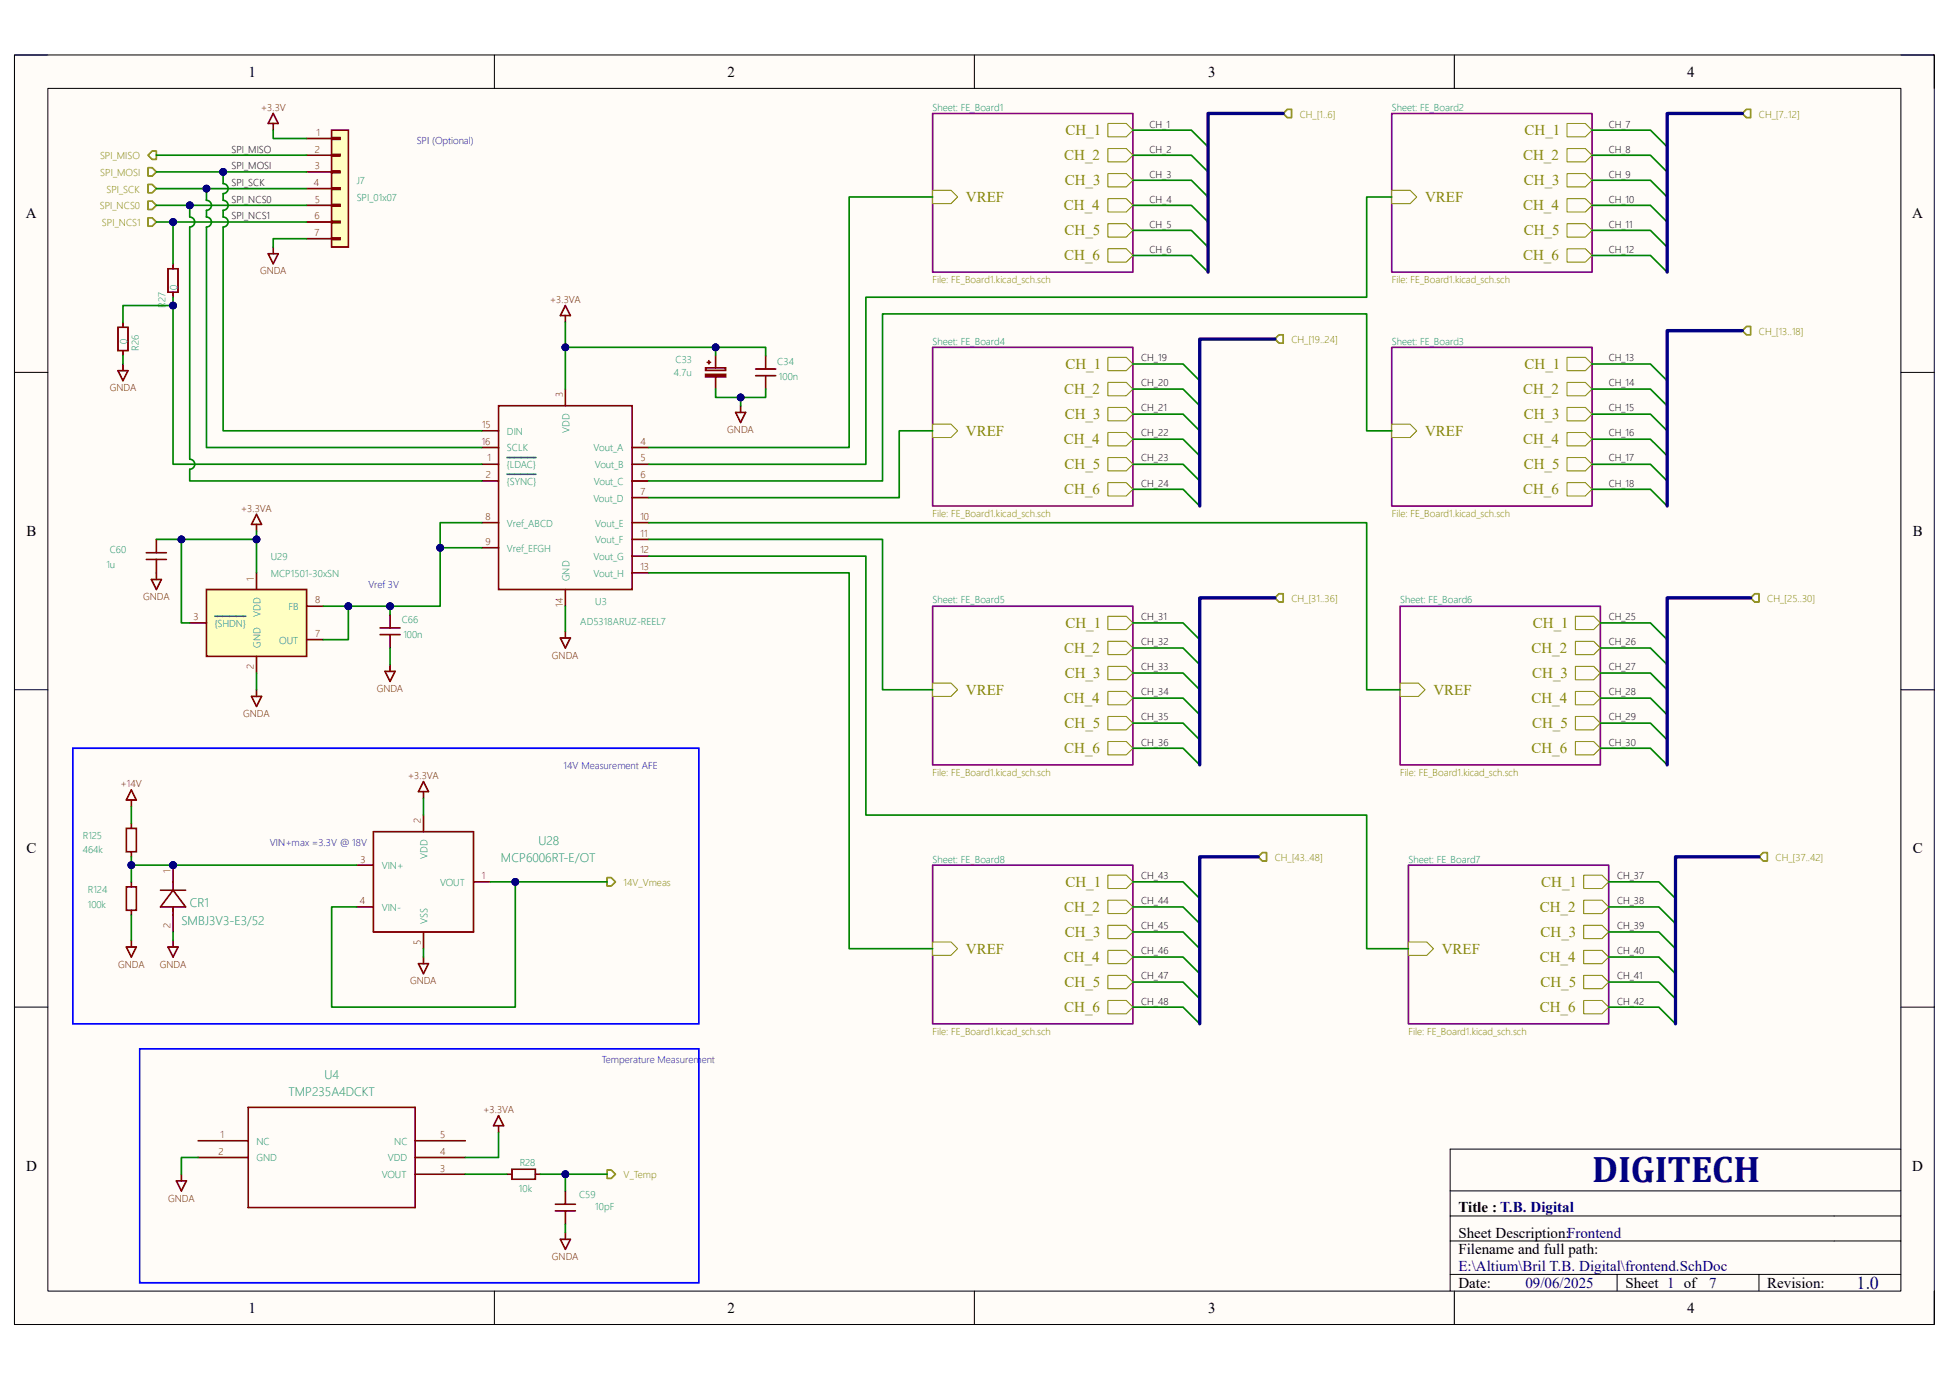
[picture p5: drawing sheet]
<svg xmlns="http://www.w3.org/2000/svg" width="297mm" height="210mm" viewBox="0 0 297 210" stroke-linecap="round" stroke-linejoin="round" font-family="sans-serif">
<path d="M2.2 8.4h292.6v193.3h-292.6z" fill-rule="evenodd" fill="#fffcf8"/>
<path d="M2.2 8.4h292.6v193.3h-292.6z" fill="none" stroke="#000" stroke-width=".15"/>
<path d="M7.3 13.5h282.4v183.1h-282.4z" fill-rule="evenodd" fill="#fffcf8"/>
<g fill="none" stroke="#000" stroke-width=".15">
<path d="M2.2 8.4h5.1M7.3 13.5h282.4v183.1h-282.4zM75.3 8.4v5.1M148.5 8.4v5.1M221.6 8.4v5.1M289.7 8.4h5.1v5.1M2.2 56.7h5.1M289.7 56.7h5.1M2.2 105h5.1M289.7 105.1h5.1M2.2 153.4h5.1M289.7 153.4h5.1"/>
<path d="M289.7 175h-68.7v21.6M75.3 196.6v5.1M148.5 196.6v5.1M221 185.2h68.7M221 189h68.7M221 194.1h68.7M221 181.4h68.7M221.6 196.6v5.1M246.4 194.1v2.5M268.1 194.1v2.5M294.8 196.6v5.1"/>
</g>
<path d="M11.1 114h95.4v41.9h-95.4zM21.3 159.7h85.2v35.7h-85.2z" fill="none" stroke="#00f" stroke-width=".25"/>
<path d="M64.5 119l.8 1.6h-1.5zM64.5 120.6v1" fill="none" stroke="#800000" stroke-width=".25"/>
<g fill="none" stroke="#840000" stroke-width=".25">
<path d="M86.2 59.3v2.5M73.4 73.2h2.6M73.4 70.7h2.6M73.4 68.2h2.6M73.4 79.6h2.6M73.4 65.6h2.6M76 61.8h20.3v28h-20.3zM96.3 75.8h2.6M96.3 73.2h2.6M96.3 70.7h2.6M96.3 68.2h2.6M96.3 79.6h2.6"/>
<path d="M73.4 83.4h2.6M86.2 89.8v2.5M96.3 87.2h2.6M96.3 84.7h2.6M96.3 82.1h2.6"/>
</g>
<path d="M77.3 72.2h4.4M77.3 69.7h4.4" fill="none" stroke="#008484" stroke-width=".25"/>
<path d="M50.5 19.8h2.6v17.8h-2.6z" fill-rule="evenodd" fill="#ffffc2"/>
<g fill="none" stroke="#840000" stroke-width=".25">
<path d="M50.5 19.8h2.6v17.8h-2.6zM46.7 21.1h3.8M46.7 23.6h3.8M46.7 26.2h3.8M46.7 28.7h3.8M46.7 31.3h3.8M46.7 33.8h3.8M46.7 36.4h3.8M50.5 36.2h1.3v.3h-1.3zM50.5 33.7h1.3v.2h-1.3zM50.5 31.1h1.3v.3h-1.3zM50.5 28.6h1.3v.3h-1.3z"/>
<path d="M50.5 26.1h1.3v.2h-1.3zM50.5 23.5h1.3v.3h-1.3zM50.5 21h1.3v.2h-1.3zM18 49.8h1.5v3.6h-1.5zM18.7 49.1v.7M18.7 53.4v.8M22.3 84.2h3.1M22.3 85.2h3.1M23.8 82.1v2.1M23.8 85.2v2M57.9 95.6h3.1M57.9 96.7h3.1"/>
<path d="M59.4 93.6v2M59.4 96.7v2M19.3 135.1h1.5v3.5h-1.5zM20 134.3v.8M20 138.6v.8M54.4 131.8h2.5M54.4 138.1h2.5M56.9 126.7h15.3v15.2h-15.3zM64.5 124.1v2.6M72.2 134.3h2.5M64.5 141.9v2.6M84.6 184.4h3.1"/>
<path d="M84.6 183.4h3.1M86.2 181.4v2M86.2 184.4v2.1"/>
</g>
<g fill="none" stroke="#800000" stroke-width=".25">
<path d="M41.6 17.3l.8 1.5h-1.5zM41.6 18.8v1M86.2 46.5l.7 1.6h-1.5zM86.2 48.1v1M112.1 62.8h1.5l-.7 1.5zM112.9 61.8v1M38.3 106.1h1.6l-.8 1.5zM39.1 105v1.1M58.7 102.2h1.5l-.8 1.6zM59.4 101.2v1M19.3 144.2h1.5l-.8 1.5zM20 143.2v1"/>
<path d="M63.8 146.8h1.5l-.8 1.5zM64.5 145.7v1.1M26.9 179.8h1.5l-.8 1.6zM27.6 178.8v1"/>
</g>
<circle cx="26.4" cy="131.8" r=".51" fill="#000080"/>
<circle cx="26.4" cy="131.8" r=".51" fill="none" stroke="#000080" stroke-width=".15"/>
<path d="M26.4 131.8v2.5M26.4 139.4v2.5" fill="none" stroke="#840000" stroke-width=".25"/>
<circle cx="26.4" cy="131.8" r=".51" fill="#000080"/>
<circle cx="26.4" cy="131.8" r=".51" fill="none" stroke="#000080" stroke-width=".15"/>
<g fill="none" stroke="#840000" stroke-width=".25">
<path d="M107.5 57h3.1v.4h-3.1zM107.5 56h3.1v.4h-3.1zM107.8 55.2h.5M108 54.9v.5M109.1 54.2v1.8M109.1 57.4v1.9M115.2 56.2h3M115.2 57.2h3M116.7 54.2v2M116.7 57.2v2.1M24.5 135.6h3.8M26.4 135.6l1.9 2.5h-3.8z"/>
<path d="M26.4 134.3v1.3M26.4 138.1v1.3"/>
</g>
<path d="M23.1 88.3h1.5l-.8 1.5zM23.8 87.2v1.1M85.4 97.2h1.5l-.7 1.5zM86.2 96.1v1.1M20 120.3l.8 1.5h-1.5zM20 121.8v1.1M76 169.9l.7 1.5h-1.5zM76 171.4v1.1" fill="none" stroke="#800000" stroke-width=".25"/>
<path d="M107.5 57.2h3.1" fill="none" stroke="#840000" stroke-width=".38"/>
<path d="M31.5 89.8h15.2v10.2h-15.2z" fill-rule="evenodd" fill="#ffffc2"/>
<g fill="none" stroke="#840000" stroke-width=".25">
<path d="M25.6 40.9h1.5v3.6h-1.5zM26.4 40.2v.7M26.4 44.5v.8M28.9 94.9h2.6M31.5 89.8h15.2v10.2h-15.2zM39.1 87.2v2.6M39.1 100v2.5M46.7 97.4h2.6M46.7 92.3h2.6M19.3 126.2h1.5v3.5h-1.5zM20 125.4v.8M20 129.7v.8"/>
<path d="M30.2 173.7h7.6M30.2 176.3h7.6M37.8 168.6h25.5v15.3h-25.5zM63.3 173.7h7.6M63.3 176.3h7.6M63.3 178.8h7.6M77.3 178.8h.7M78 178.1h3.6v1.5h-3.6zM81.6 178.8h.7"/>
</g>
<path d="M32.7 93.9h4.7" fill="none" stroke="#008484" stroke-width=".25"/>
<path d="M40.9 38.6h1.5l-.8 1.6zM41.6 37.6v1M18 56.5h1.5l-.8 1.5zM18.7 55.4v1.1M39.1 78.3l.8 1.6h-1.6zM39.1 79.9v1M25.6 144.2h1.5l-.7 1.5zM26.4 143.2v1M85.4 188.7h1.5l-.7 1.6zM86.2 187.7v1" fill="none" stroke="#800000" stroke-width=".25"/>
<path d="M142.1 52.9h30.6v24.2h-30.6z" fill="none" stroke="#840084" stroke-width=".25"/>
<path d="M168.8 69.7h2.8l1.1 1-1.1 1h-2.8z" fill-rule="evenodd" fill="#fffcf8"/>
<path d="M168.8 69.7h2.8l1.1 1-1.1 1h-2.8z" fill="none" stroke="#848400" stroke-width=".15"/>
<path d="M168.8 58.2h2.8l1.1 1.1-1.1 1h-2.8z" fill-rule="evenodd" fill="#fffcf8"/>
<path d="M168.8 58.2h2.8l1.1 1.1-1.1 1h-2.8z" fill="none" stroke="#848400" stroke-width=".15"/>
<path d="M142.1 64.6h2.8l1 1-1 1h-2.8z" fill-rule="evenodd" fill="#fffcf8"/>
<path d="M142.1 64.6h2.8l1 1-1 1h-2.8z" fill="none" stroke="#848400" stroke-width=".15"/>
<path d="M168.8 54.4h2.8l1.1 1-1.1 1.1h-2.8z" fill-rule="evenodd" fill="#fffcf8"/>
<path d="M168.8 54.4h2.8l1.1 1-1.1 1.1h-2.8z" fill="none" stroke="#848400" stroke-width=".15"/>
<path d="M168.8 62.1h2.8l1.1 1-1.1 1h-2.8z" fill-rule="evenodd" fill="#fffcf8"/>
<path d="M168.8 62.1h2.8l1.1 1-1.1 1h-2.8z" fill="none" stroke="#848400" stroke-width=".15"/>
<path d="M168.8 73.5h2.8l1.1 1-1.1 1h-2.8z" fill-rule="evenodd" fill="#fffcf8"/>
<path d="M168.8 73.5h2.8l1.1 1-1.1 1h-2.8z" fill="none" stroke="#848400" stroke-width=".15"/>
<path d="M168.8 65.9h2.8l1.1 1-1.1 1h-2.8z" fill-rule="evenodd" fill="#fffcf8"/>
<path d="M168.8 65.9h2.8l1.1 1-1.1 1h-2.8z" fill="none" stroke="#848400" stroke-width=".15"/>
<path d="M214.6 131.8h30.6v24.1h-30.6z" fill="none" stroke="#840084" stroke-width=".25"/>
<path d="M241.3 148.5h2.8l1.1 1.1-1.1 1h-2.8z" fill-rule="evenodd" fill="#fffcf8"/>
<path d="M241.3 148.5h2.8l1.1 1.1-1.1 1h-2.8z" fill="none" stroke="#848400" stroke-width=".15"/>
<path d="M241.3 137.1h2.8l1.1 1-1.1 1h-2.8z" fill-rule="evenodd" fill="#fffcf8"/>
<path d="M241.3 137.1h2.8l1.1 1-1.1 1h-2.8z" fill="none" stroke="#848400" stroke-width=".15"/>
<path d="M214.6 143.5h2.8l1.1 1-1.1 1h-2.8z" fill-rule="evenodd" fill="#fffcf8"/>
<path d="M214.6 143.5h2.8l1.1 1-1.1 1h-2.8z" fill="none" stroke="#848400" stroke-width=".15"/>
<path d="M241.3 133.3h2.8l1.1 1-1.1 1h-2.8z" fill-rule="evenodd" fill="#fffcf8"/>
<path d="M241.3 133.3h2.8l1.1 1-1.1 1h-2.8z" fill="none" stroke="#848400" stroke-width=".15"/>
<path d="M241.3 140.9h2.8l1.1 1-1.1 1h-2.8z" fill-rule="evenodd" fill="#fffcf8"/>
<path d="M241.3 140.9h2.8l1.1 1-1.1 1h-2.8z" fill="none" stroke="#848400" stroke-width=".15"/>
<path d="M241.3 152.4h2.8l1.1 1-1.1 1h-2.8z" fill-rule="evenodd" fill="#fffcf8"/>
<path d="M241.3 152.4h2.8l1.1 1-1.1 1h-2.8z" fill="none" stroke="#848400" stroke-width=".15"/>
<path d="M241.3 144.7h2.8l1.1 1.1-1.1 1h-2.8z" fill-rule="evenodd" fill="#fffcf8"/>
<path d="M241.3 144.7h2.8l1.1 1.1-1.1 1h-2.8z" fill="none" stroke="#848400" stroke-width=".15"/>
<path d="M142.1 17.3h30.6v24.1h-30.6z" fill="none" stroke="#840084" stroke-width=".25"/>
<path d="M168.8 34.1h2.8l1.1 1-1.1 1h-2.8z" fill-rule="evenodd" fill="#fffcf8"/>
<path d="M168.8 34.1h2.8l1.1 1-1.1 1h-2.8z" fill="none" stroke="#848400" stroke-width=".15"/>
<path d="M168.8 22.6h2.8l1.1 1-1.1 1.1h-2.8z" fill-rule="evenodd" fill="#fffcf8"/>
<path d="M168.8 22.6h2.8l1.1 1-1.1 1.1h-2.8z" fill="none" stroke="#848400" stroke-width=".15"/>
<path d="M142.1 29h2.8l1 1-1 1h-2.8z" fill-rule="evenodd" fill="#fffcf8"/>
<path d="M142.1 29h2.8l1 1-1 1h-2.8z" fill="none" stroke="#848400" stroke-width=".15"/>
<path d="M168.8 18.8h2.8l1.1 1-1.1 1h-2.8z" fill-rule="evenodd" fill="#fffcf8"/>
<path d="M168.8 18.8h2.8l1.1 1-1.1 1h-2.8z" fill="none" stroke="#848400" stroke-width=".15"/>
<path d="M168.8 26.4h2.8l1.1 1.1-1.1 1h-2.8z" fill-rule="evenodd" fill="#fffcf8"/>
<path d="M168.8 26.4h2.8l1.1 1.1-1.1 1h-2.8z" fill="none" stroke="#848400" stroke-width=".15"/>
<path d="M168.8 37.9h2.8l1.1 1-1.1 1h-2.8z" fill-rule="evenodd" fill="#fffcf8"/>
<path d="M168.8 37.9h2.8l1.1 1-1.1 1h-2.8z" fill="none" stroke="#848400" stroke-width=".15"/>
<path d="M168.8 30.3h2.8l1.1 1-1.1 1h-2.8z" fill-rule="evenodd" fill="#fffcf8"/>
<path d="M168.8 30.3h2.8l1.1 1-1.1 1h-2.8z" fill="none" stroke="#848400" stroke-width=".15"/>
<path d="M142.1 131.8h30.6v24.1h-30.6z" fill="none" stroke="#840084" stroke-width=".25"/>
<path d="M168.8 148.5h2.8l1.1 1.1-1.1 1h-2.8z" fill-rule="evenodd" fill="#fffcf8"/>
<path d="M168.8 148.5h2.8l1.1 1.1-1.1 1h-2.8z" fill="none" stroke="#848400" stroke-width=".15"/>
<path d="M168.8 137.1h2.8l1.1 1-1.1 1h-2.8z" fill-rule="evenodd" fill="#fffcf8"/>
<path d="M168.8 137.1h2.8l1.1 1-1.1 1h-2.8z" fill="none" stroke="#848400" stroke-width=".15"/>
<path d="M142.1 143.5h2.8l1 1-1 1h-2.8z" fill-rule="evenodd" fill="#fffcf8"/>
<path d="M142.1 143.5h2.8l1 1-1 1h-2.8z" fill="none" stroke="#848400" stroke-width=".15"/>
<path d="M168.8 133.3h2.8l1.1 1-1.1 1h-2.8z" fill-rule="evenodd" fill="#fffcf8"/>
<path d="M168.8 133.3h2.8l1.1 1-1.1 1h-2.8z" fill="none" stroke="#848400" stroke-width=".15"/>
<path d="M168.8 140.9h2.8l1.1 1-1.1 1h-2.8z" fill-rule="evenodd" fill="#fffcf8"/>
<path d="M168.8 140.9h2.8l1.1 1-1.1 1h-2.8z" fill="none" stroke="#848400" stroke-width=".15"/>
<path d="M168.8 152.4h2.8l1.1 1-1.1 1h-2.8z" fill-rule="evenodd" fill="#fffcf8"/>
<path d="M168.8 152.4h2.8l1.1 1-1.1 1h-2.8z" fill="none" stroke="#848400" stroke-width=".15"/>
<path d="M168.8 144.7h2.8l1.1 1-1.1 1.1h-2.8z" fill-rule="evenodd" fill="#fffcf8"/>
<path d="M168.8 144.7h2.8l1.1 1-1.1 1.1h-2.8z" fill="none" stroke="#848400" stroke-width=".15"/>
<path d="M142.1 92.3h30.6v24.2h-30.6z" fill="none" stroke="#840084" stroke-width=".25"/>
<path d="M168.8 109.1h2.8l1.1 1-1.1 1.1h-2.8z" fill-rule="evenodd" fill="#fffcf8"/>
<path d="M168.8 109.1h2.8l1.1 1-1.1 1.1h-2.8z" fill="none" stroke="#848400" stroke-width=".15"/>
<path d="M168.8 97.7h2.8l1.1 1-1.1 1h-2.8z" fill-rule="evenodd" fill="#fffcf8"/>
<path d="M168.8 97.7h2.8l1.1 1-1.1 1h-2.8z" fill="none" stroke="#848400" stroke-width=".15"/>
<path d="M142.1 104h2.8l1 1-1 1.1h-2.8z" fill-rule="evenodd" fill="#fffcf8"/>
<path d="M142.1 104h2.8l1 1-1 1.1h-2.8z" fill="none" stroke="#848400" stroke-width=".15"/>
<path d="M168.8 93.9h2.8l1.1 1-1.1 1h-2.8z" fill-rule="evenodd" fill="#fffcf8"/>
<path d="M168.8 93.9h2.8l1.1 1-1.1 1h-2.8z" fill="none" stroke="#848400" stroke-width=".15"/>
<path d="M168.8 101.5h2.8l1.1 1-1.1 1h-2.8z" fill-rule="evenodd" fill="#fffcf8"/>
<path d="M168.8 101.5h2.8l1.1 1-1.1 1h-2.8z" fill="none" stroke="#848400" stroke-width=".15"/>
<path d="M168.8 112.9h2.8l1.1 1.1-1.1 1h-2.8z" fill-rule="evenodd" fill="#fffcf8"/>
<path d="M168.8 112.9h2.8l1.1 1.1-1.1 1h-2.8z" fill="none" stroke="#848400" stroke-width=".15"/>
<path d="M168.8 105.3h2.8l1.1 1-1.1 1h-2.8z" fill-rule="evenodd" fill="#fffcf8"/>
<path d="M168.8 105.3h2.8l1.1 1-1.1 1h-2.8z" fill="none" stroke="#848400" stroke-width=".15"/>
<path d="M212.1 52.9h30.5v24.2h-30.5z" fill="none" stroke="#840084" stroke-width=".25"/>
<path d="M238.8 69.7h2.8l1 1-1 1h-2.8z" fill-rule="evenodd" fill="#fffcf8"/>
<path d="M238.8 69.7h2.8l1 1-1 1h-2.8z" fill="none" stroke="#848400" stroke-width=".15"/>
<path d="M238.8 58.2h2.8l1 1.1-1 1h-2.8z" fill-rule="evenodd" fill="#fffcf8"/>
<path d="M238.8 58.2h2.8l1 1.1-1 1h-2.8z" fill="none" stroke="#848400" stroke-width=".15"/>
<path d="M212.1 64.6h2.8l1 1-1 1h-2.8z" fill-rule="evenodd" fill="#fffcf8"/>
<path d="M212.1 64.6h2.8l1 1-1 1h-2.8z" fill="none" stroke="#848400" stroke-width=".15"/>
<path d="M238.8 54.4h2.8l1 1-1 1.1h-2.8z" fill-rule="evenodd" fill="#fffcf8"/>
<path d="M238.8 54.4h2.8l1 1-1 1.1h-2.8z" fill="none" stroke="#848400" stroke-width=".15"/>
<path d="M238.8 62.1h2.8l1 1-1 1h-2.8z" fill-rule="evenodd" fill="#fffcf8"/>
<path d="M238.8 62.1h2.8l1 1-1 1h-2.8z" fill="none" stroke="#848400" stroke-width=".15"/>
<path d="M238.8 73.5h2.8l1 1-1 1h-2.8z" fill-rule="evenodd" fill="#fffcf8"/>
<path d="M238.8 73.5h2.8l1 1-1 1h-2.8z" fill="none" stroke="#848400" stroke-width=".15"/>
<path d="M238.8 65.9h2.8l1 1-1 1h-2.8z" fill-rule="evenodd" fill="#fffcf8"/>
<path d="M238.8 65.9h2.8l1 1-1 1h-2.8z" fill="none" stroke="#848400" stroke-width=".15"/>
<path d="M213.4 92.3h30.5v24.2h-30.5z" fill="none" stroke="#840084" stroke-width=".25"/>
<path d="M240.1 109.1h2.8l1 1-1 1.1h-2.8z" fill-rule="evenodd" fill="#fffcf8"/>
<path d="M240.1 109.1h2.8l1 1-1 1.1h-2.8z" fill="none" stroke="#848400" stroke-width=".15"/>
<path d="M240.1 97.7h2.8l1 1-1 1h-2.8z" fill-rule="evenodd" fill="#fffcf8"/>
<path d="M240.1 97.7h2.8l1 1-1 1h-2.8z" fill="none" stroke="#848400" stroke-width=".15"/>
<path d="M213.4 104h2.8l1 1.1-1 1h-2.8z" fill-rule="evenodd" fill="#fffcf8"/>
<path d="M213.4 104h2.8l1 1.1-1 1h-2.8z" fill="none" stroke="#848400" stroke-width=".15"/>
<path d="M240.1 93.9h2.8l1 1-1 1h-2.8z" fill-rule="evenodd" fill="#fffcf8"/>
<path d="M240.1 93.9h2.8l1 1-1 1h-2.8z" fill="none" stroke="#848400" stroke-width=".15"/>
<path d="M240.1 101.5h2.8l1 1-1 1h-2.8z" fill-rule="evenodd" fill="#fffcf8"/>
<path d="M240.1 101.5h2.8l1 1-1 1h-2.8z" fill="none" stroke="#848400" stroke-width=".15"/>
<path d="M240.1 112.9h2.8l1 1.1-1 1h-2.8z" fill-rule="evenodd" fill="#fffcf8"/>
<path d="M240.1 112.9h2.8l1 1.1-1 1h-2.8z" fill="none" stroke="#848400" stroke-width=".15"/>
<path d="M240.1 105.3h2.8l1 1-1 1h-2.8z" fill-rule="evenodd" fill="#fffcf8"/>
<path d="M240.1 105.3h2.8l1 1-1 1h-2.8z" fill="none" stroke="#848400" stroke-width=".15"/>
<path d="M212.1 17.3h30.5v24.1h-30.5z" fill="none" stroke="#840084" stroke-width=".25"/>
<path d="M238.8 34.1h2.8l1 1-1 1h-2.8z" fill-rule="evenodd" fill="#fffcf8"/>
<path d="M238.8 34.1h2.8l1 1-1 1h-2.8z" fill="none" stroke="#848400" stroke-width=".15"/>
<path d="M238.8 22.6h2.8l1 1-1 1.1h-2.8z" fill-rule="evenodd" fill="#fffcf8"/>
<path d="M238.8 22.6h2.8l1 1-1 1.1h-2.8z" fill="none" stroke="#848400" stroke-width=".15"/>
<path d="M212.1 29h2.8l1 1-1 1h-2.8z" fill-rule="evenodd" fill="#fffcf8"/>
<path d="M212.1 29h2.8l1 1-1 1h-2.8z" fill="none" stroke="#848400" stroke-width=".15"/>
<path d="M238.8 18.8h2.8l1 1-1 1h-2.8z" fill-rule="evenodd" fill="#fffcf8"/>
<path d="M238.8 18.8h2.8l1 1-1 1h-2.8z" fill="none" stroke="#848400" stroke-width=".15"/>
<path d="M238.8 26.4h2.8l1 1.1-1 1h-2.8z" fill-rule="evenodd" fill="#fffcf8"/>
<path d="M238.8 26.4h2.8l1 1.1-1 1h-2.8z" fill="none" stroke="#848400" stroke-width=".15"/>
<path d="M238.8 37.9h2.8l1 1-1 1h-2.8z" fill-rule="evenodd" fill="#fffcf8"/>
<path d="M238.8 37.9h2.8l1 1-1 1h-2.8z" fill="none" stroke="#848400" stroke-width=".15"/>
<path d="M238.8 30.3h2.8l1 1-1 1h-2.8z" fill-rule="evenodd" fill="#fffcf8"/>
<path d="M238.8 30.3h2.8l1 1-1 1h-2.8z" fill="none" stroke="#848400" stroke-width=".15"/>
<path d="M22.6 30.6h.6l.6 .7-.6 .6h-.6z" fill-rule="evenodd" fill="#fff"/>
<path d="M22.6 30.6h.6l.6 .7-.6 .6h-.6z" fill="none" stroke="#848400" stroke-width=".25"/>
<path d="M22.6 33.2h.6l.6 .6-.6 .6h-.6z" fill-rule="evenodd" fill="#fff"/>
<path d="M22.6 33.2h.6l.6 .6-.6 .6h-.6z" fill="none" stroke="#848400" stroke-width=".25"/>
<path d="M92.5 178.2h.7l.6 .6-.6 .7h-.7z" fill-rule="evenodd" fill="#fff"/>
<path d="M92.5 178.2h.7l.6 .6-.6 .7h-.7z" fill="none" stroke="#848400" stroke-width=".25"/>
<path d="M92.5 133.7h.6l.7 .6-.7 .6h-.6z" fill-rule="evenodd" fill="#fff"/>
<path d="M92.5 133.7h.6l.7 .6-.7 .6h-.6z" fill="none" stroke="#848400" stroke-width=".25"/>
<path d="M194.9 51h.6v1.3h-.6l-.6-.7z" fill-rule="evenodd" fill="#fff"/>
<path d="M194.9 51h.6v1.3h-.6l-.6-.7z" fill="none" stroke="#848400" stroke-width=".25"/>
<path d="M268.7 129.8h.6v1.3h-.6l-.6-.6z" fill-rule="evenodd" fill="#fff"/>
<path d="M268.7 129.8h.6v1.3h-.6l-.6-.6z" fill="none" stroke="#848400" stroke-width=".25"/>
<path d="M196.2 16.6h.6v1.3h-.6l-.7-.6z" fill-rule="evenodd" fill="#fff"/>
<path d="M196.2 16.6h.6v1.3h-.6l-.7-.6z" fill="none" stroke="#848400" stroke-width=".25"/>
<path d="M22.6 28.1h.6l.6 .6-.6 .7h-.6z" fill-rule="evenodd" fill="#fff"/>
<path d="M22.6 28.1h.6l.6 .6-.6 .7h-.6z" fill="none" stroke="#848400" stroke-width=".25"/>
<path d="M22.6 25.5h.6l.6 .7-.6 .6h-.6z" fill-rule="evenodd" fill="#fff"/>
<path d="M22.6 25.5h.6l.6 .7-.6 .6h-.6z" fill="none" stroke="#848400" stroke-width=".25"/>
<path d="M267.4 90.4h.7v1.3h-.7l-.6-.6z" fill-rule="evenodd" fill="#fff"/>
<path d="M267.4 90.4h.7v1.3h-.7l-.6-.6z" fill="none" stroke="#848400" stroke-width=".25"/>
<path d="M265.5 50.4l.6-.7h.7v1.3h-.7z" fill-rule="evenodd" fill="#fff"/>
<path d="M265.5 50.4l.6-.7h.7v1.3h-.7z" fill="none" stroke="#848400" stroke-width=".25"/>
<path d="M265.5 17.3l.6-.7h.7v1.3h-.7z" fill-rule="evenodd" fill="#fff"/>
<path d="M265.5 17.3l.6-.7h.7v1.3h-.7z" fill="none" stroke="#848400" stroke-width=".25"/>
<path d="M194.9 90.4h.6v1.3h-.6l-.6-.6z" fill-rule="evenodd" fill="#fff"/>
<path d="M194.9 90.4h.6v1.3h-.6l-.6-.6z" fill="none" stroke="#848400" stroke-width=".25"/>
<path d="M192.4 129.8h.6v1.3h-.6l-.7-.6z" fill-rule="evenodd" fill="#fff"/>
<path d="M192.4 129.8h.6v1.3h-.6l-.7-.6z" fill="none" stroke="#848400" stroke-width=".25"/>
<path d="M22.6 23.6l.6-.6h.6v1.3h-.6z" fill-rule="evenodd" fill="#fff"/>
<path d="M22.6 23.6l.6-.6h.6v1.3h-.6z" fill="none" stroke="#848400" stroke-width=".25"/>
<path d="M59.4 92.3v1.3M26.4 141.9v1.3" fill="none" stroke="#008400" stroke-width=".25"/>
<circle cx="59.4" cy="92.3" r=".51" fill="#000080"/>
<circle cx="59.4" cy="92.3" r=".51" fill="none" stroke="#000080" stroke-width=".15"/>
<path d="M74.7 134.3h3.8" fill="none" stroke="#008400" stroke-width=".25"/>
<circle cx="78.5" cy="134.3" r=".51" fill="#000080"/>
<circle cx="78.5" cy="134.3" r=".51" fill="none" stroke="#000080" stroke-width=".15"/>
<path d="M23.8 33.8h2.6" fill="none" stroke="#008400" stroke-width=".25"/>
<circle cx="26.4" cy="33.8" r=".51" fill="#000080"/>
<circle cx="26.4" cy="33.8" r=".51" fill="none" stroke="#000080" stroke-width=".15"/>
<path d="M23.8 31.3h5.1M64.5 144.5v1.2" fill="none" stroke="#008400" stroke-width=".25"/>
<circle cx="28.9" cy="31.3" r=".51" fill="#000080"/>
<circle cx="28.9" cy="31.3" r=".51" fill="none" stroke="#000080" stroke-width=".15"/>
<path d="M26.4 33.8v6.4" fill="none" stroke="#008400" stroke-width=".25"/>
<circle cx="26.4" cy="33.8" r=".51" fill="#000080"/>
<circle cx="26.4" cy="33.8" r=".51" fill="none" stroke="#000080" stroke-width=".15"/>
<path d="M49.3 92.3h3.8" fill="none" stroke="#008400" stroke-width=".25"/>
<circle cx="53.1" cy="92.3" r=".51" fill="#000080"/>
<circle cx="53.1" cy="92.3" r=".51" fill="none" stroke="#000080" stroke-width=".15"/>
<path d="M86.2 52.9v6.4" fill="none" stroke="#008400" stroke-width=".25"/>
<circle cx="86.2" cy="52.9" r=".51" fill="#000080"/>
<circle cx="86.2" cy="52.9" r=".51" fill="none" stroke="#000080" stroke-width=".15"/>
<path d="M27.6 82.1h11.5" fill="none" stroke="#008400" stroke-width=".25"/>
<circle cx="27.6" cy="82.1" r=".51" fill="#000080"/>
<circle cx="27.6" cy="82.1" r=".51" fill="none" stroke="#000080" stroke-width=".15"/>
<circle cx="39.1" cy="82.1" r=".51" fill="#000080"/>
<circle cx="39.1" cy="82.1" r=".51" fill="none" stroke="#000080" stroke-width=".15"/>
<path d="M26.4 45.3v1.2" fill="none" stroke="#008400" stroke-width=".25"/>
<circle cx="26.4" cy="46.5" r=".51" fill="#000080"/>
<circle cx="26.4" cy="46.5" r=".51" fill="none" stroke="#000080" stroke-width=".15"/>
<path d="M28.9 31.3h17.8" fill="none" stroke="#008400" stroke-width=".25"/>
<circle cx="28.9" cy="31.3" r=".51" fill="#000080"/>
<circle cx="28.9" cy="31.3" r=".51" fill="none" stroke="#000080" stroke-width=".15"/>
<path d="M23.8 23.6h22.9M34 26.2h12.7M70.9 178.8h6.4" fill="none" stroke="#008400" stroke-width=".25"/>
<circle cx="34" cy="26.2" r=".51" fill="#000080"/>
<circle cx="34" cy="26.2" r=".51" fill="none" stroke="#000080" stroke-width=".15"/>
<path d="M109.1 52.9v1.3M59.4 98.7v2.5" fill="none" stroke="#008400" stroke-width=".25"/>
<circle cx="109.1" cy="52.9" r=".51" fill="#000080"/>
<circle cx="109.1" cy="52.9" r=".51" fill="none" stroke="#000080" stroke-width=".15"/>
<path d="M20 131.8h6.4" fill="none" stroke="#008400" stroke-width=".25"/>
<circle cx="20" cy="131.8" r=".51" fill="#000080"/>
<circle cx="20" cy="131.8" r=".51" fill="none" stroke="#000080" stroke-width=".15"/>
<circle cx="26.4" cy="131.8" r=".51" fill="#000080"/>
<circle cx="26.4" cy="131.8" r=".51" fill="none" stroke="#000080" stroke-width=".15"/>
<path d="M23.8 82.1h3.8" fill="none" stroke="#008400" stroke-width=".25"/>
<circle cx="27.6" cy="82.1" r=".51" fill="#000080"/>
<circle cx="27.6" cy="82.1" r=".51" fill="none" stroke="#000080" stroke-width=".15"/>
<path d="M39.1 102.5v2.5M26.4 131.8h28" fill="none" stroke="#008400" stroke-width=".25"/>
<circle cx="26.4" cy="131.8" r=".51" fill="#000080"/>
<circle cx="26.4" cy="131.8" r=".51" fill="none" stroke="#000080" stroke-width=".15"/>
<path d="M20 130.5v1.3" fill="none" stroke="#008400" stroke-width=".25"/>
<circle cx="20" cy="131.8" r=".51" fill="#000080"/>
<circle cx="20" cy="131.8" r=".51" fill="none" stroke="#000080" stroke-width=".15"/>
<path d="M18.7 54.2v1.2M82.3 178.8h3.9" fill="none" stroke="#008400" stroke-width=".25"/>
<circle cx="86.2" cy="178.8" r=".51" fill="#000080"/>
<circle cx="86.2" cy="178.8" r=".51" fill="none" stroke="#000080" stroke-width=".15"/>
<path d="M23.8 26.2h10.2M86.2 92.3v3.8M20 139.4v3.8" fill="none" stroke="#008400" stroke-width=".25"/>
<circle cx="34" cy="26.2" r=".51" fill="#000080"/>
<circle cx="34" cy="26.2" r=".51" fill="none" stroke="#000080" stroke-width=".15"/>
<path d="M39.1 80.9v1.2" fill="none" stroke="#008400" stroke-width=".25"/>
<circle cx="39.1" cy="82.1" r=".51" fill="#000080"/>
<circle cx="39.1" cy="82.1" r=".51" fill="none" stroke="#000080" stroke-width=".15"/>
<path d="M86.2 178.8v2.6" fill="none" stroke="#008400" stroke-width=".25"/>
<circle cx="86.2" cy="178.8" r=".51" fill="#000080"/>
<circle cx="86.2" cy="178.8" r=".51" fill="none" stroke="#000080" stroke-width=".15"/>
<path d="M86.2 52.9h22.9" fill="none" stroke="#008400" stroke-width=".25"/>
<circle cx="86.2" cy="52.9" r=".51" fill="#000080"/>
<circle cx="86.2" cy="52.9" r=".51" fill="none" stroke="#000080" stroke-width=".15"/>
<circle cx="109.1" cy="52.9" r=".51" fill="#000080"/>
<circle cx="109.1" cy="52.9" r=".51" fill="none" stroke="#000080" stroke-width=".15"/>
<path d="M31.5 28.7h15.2" fill="none" stroke="#008400" stroke-width=".25"/>
<circle cx="31.5" cy="28.7" r=".51" fill="#000080"/>
<circle cx="31.5" cy="28.7" r=".51" fill="none" stroke="#000080" stroke-width=".15"/>
<path d="M67.1 83.4h6.3" fill="none" stroke="#008400" stroke-width=".25"/>
<circle cx="67.1" cy="83.4" r=".51" fill="#000080"/>
<circle cx="67.1" cy="83.4" r=".51" fill="none" stroke="#000080" stroke-width=".15"/>
<path d="M53.1 92.3h6.3" fill="none" stroke="#008400" stroke-width=".25"/>
<circle cx="53.1" cy="92.3" r=".51" fill="#000080"/>
<circle cx="53.1" cy="92.3" r=".51" fill="none" stroke="#000080" stroke-width=".15"/>
<circle cx="59.4" cy="92.3" r=".51" fill="#000080"/>
<circle cx="59.4" cy="92.3" r=".51" fill="none" stroke="#000080" stroke-width=".15"/>
<path d="M23.8 28.7h7.7" fill="none" stroke="#008400" stroke-width=".25"/>
<circle cx="31.5" cy="28.7" r=".51" fill="#000080"/>
<circle cx="31.5" cy="28.7" r=".51" fill="none" stroke="#000080" stroke-width=".15"/>
<path d="M20 131.8v2.5" fill="none" stroke="#008400" stroke-width=".25"/>
<circle cx="20" cy="131.8" r=".51" fill="#000080"/>
<circle cx="20" cy="131.8" r=".51" fill="none" stroke="#000080" stroke-width=".15"/>
<path d="M86.2 49.1v3.8" fill="none" stroke="#008400" stroke-width=".25"/>
<circle cx="86.2" cy="52.9" r=".51" fill="#000080"/>
<circle cx="86.2" cy="52.9" r=".51" fill="none" stroke="#000080" stroke-width=".15"/>
<path d="M39.1 82.1v5.1" fill="none" stroke="#008400" stroke-width=".25"/>
<circle cx="39.1" cy="82.1" r=".51" fill="#000080"/>
<circle cx="39.1" cy="82.1" r=".51" fill="none" stroke="#000080" stroke-width=".15"/>
<path d="M86.2 178.8h6.3" fill="none" stroke="#008400" stroke-width=".25"/>
<circle cx="86.2" cy="178.8" r=".51" fill="#000080"/>
<circle cx="86.2" cy="178.8" r=".51" fill="none" stroke="#000080" stroke-width=".15"/>
<path d="M20 122.9v2.5M78.5 134.3h14" fill="none" stroke="#008400" stroke-width=".25"/>
<circle cx="78.5" cy="134.3" r=".51" fill="#000080"/>
<circle cx="78.5" cy="134.3" r=".51" fill="none" stroke="#000080" stroke-width=".15"/>
<path d="M112.9 60.5v1.3" fill="none" stroke="#008400" stroke-width=".25"/>
<circle cx="112.9" cy="60.5" r=".51" fill="#000080"/>
<circle cx="112.9" cy="60.5" r=".51" fill="none" stroke="#000080" stroke-width=".15"/>
<path d="M26.4 33.8h20.3" fill="none" stroke="#008400" stroke-width=".25"/>
<circle cx="26.4" cy="33.8" r=".51" fill="#000080"/>
<circle cx="26.4" cy="33.8" r=".51" fill="none" stroke="#000080" stroke-width=".15"/>
<path d="M26.4 46.5h-7.7v2.6M64.5 121.6v2.5M86.2 186.5v1.2" fill="none" stroke="#008400" stroke-width=".25"/>
<circle cx="26.4" cy="46.5" r=".51" fill="#000080"/>
<circle cx="26.4" cy="46.5" r=".51" fill="none" stroke="#000080" stroke-width=".15"/>
<path d="M26.4 46.5v24.2h47" fill="none" stroke="#008400" stroke-width=".25"/>
<circle cx="26.4" cy="46.5" r=".51" fill="#000080"/>
<circle cx="26.4" cy="46.5" r=".51" fill="none" stroke="#000080" stroke-width=".15"/>
<path d="M27.6 82.1v12.8h1.3M30.2 176.3h-2.6v2.5" fill="none" stroke="#008400" stroke-width=".25"/>
<circle cx="27.6" cy="82.1" r=".51" fill="#000080"/>
<circle cx="27.6" cy="82.1" r=".51" fill="none" stroke="#000080" stroke-width=".15"/>
<path d="M28.9 31.3v1.7M28.9 33.1a.76 .76 0 0 1 .8 .7 .76 .76 0 0 1-.8 .8v35.3a.76 .76 0 0 1 .8 .8 .76 .76 0 0 1-.8 .8v1.7h44.5" fill="none" stroke="#008400" stroke-width=".25"/>
<circle cx="28.9" cy="31.3" r=".51" fill="#000080"/>
<circle cx="28.9" cy="31.3" r=".51" fill="none" stroke="#000080" stroke-width=".15"/>
<path d="M31.5 28.7v1.8a.76 .76 0 0 1 .7 .8 .76 .76 0 0 1-.7 .7v1M31.5 33.1a.76 .76 0 0 1 .7 .7 .76 .76 0 0 1-.7 .8v33.6h41.9" fill="none" stroke="#008400" stroke-width=".25"/>
<circle cx="31.5" cy="28.7" r=".51" fill="#000080"/>
<circle cx="31.5" cy="28.7" r=".51" fill="none" stroke="#000080" stroke-width=".15"/>
<path d="M34 33.1a.76 .76 0 0 1 .8 .7 .76 .76 0 0 1-.8 .8v31h39.4M34 26.2v1.8a.76 .76 0 0 1 .8 .7 .76 .76 0 0 1-.8 .8v1a.76 .76 0 0 1 .8 .8 .76 .76 0 0 1-.8 .7v1" fill="none" stroke="#008400" stroke-width=".25"/>
<circle cx="34" cy="26.2" r=".51" fill="#000080"/>
<circle cx="34" cy="26.2" r=".51" fill="none" stroke="#000080" stroke-width=".15"/>
<path d="M41.6 19.8v1.3h5.1M46.7 36.4h-5.1v1.2M53.1 92.3v5.1h-3.8" fill="none" stroke="#008400" stroke-width=".25"/>
<circle cx="53.1" cy="92.3" r=".51" fill="#000080"/>
<circle cx="53.1" cy="92.3" r=".51" fill="none" stroke="#000080" stroke-width=".15"/>
<path d="M67.1 83.4v8.9h-7.7" fill="none" stroke="#008400" stroke-width=".25"/>
<circle cx="59.4" cy="92.3" r=".51" fill="#000080"/>
<circle cx="59.4" cy="92.3" r=".51" fill="none" stroke="#000080" stroke-width=".15"/>
<circle cx="67.1" cy="83.4" r=".51" fill="#000080"/>
<circle cx="67.1" cy="83.4" r=".51" fill="none" stroke="#000080" stroke-width=".15"/>
<path d="M73.4 79.6h-6.3v3.8" fill="none" stroke="#008400" stroke-width=".25"/>
<circle cx="67.1" cy="83.4" r=".51" fill="#000080"/>
<circle cx="67.1" cy="83.4" r=".51" fill="none" stroke="#000080" stroke-width=".15"/>
<path d="M142.1 30h-12.7v38.2h-30.5M212.1 30h-3.8v15.3h-76.3v25.4h-33.1M109.1 59.3v1.2h3.8M98.9 79.6h109.4v25.5h5.1M142.1 65.6h-5.1v10.2h-38.1M212.1 65.6h-3.8v-17.8h-73.8v25.4h-35.6M98.9 87.2h30.5v57.3h12.7M98.9 82.1h35.6v22.9h7.6M98.9 84.7h33.1v39.4h76.3v20.4h6.3M76 172.5v3.8h-5.1" fill="none" stroke="#008400" stroke-width=".25"/>
<circle cx="112.9" cy="60.5" r=".51" fill="#000080"/>
<circle cx="112.9" cy="60.5" r=".51" fill="none" stroke="#000080" stroke-width=".15"/>
<path d="M109.1 52.9h7.6v1.3" fill="none" stroke="#008400" stroke-width=".25"/>
<circle cx="109.1" cy="52.9" r=".51" fill="#000080"/>
<circle cx="109.1" cy="52.9" r=".51" fill="none" stroke="#000080" stroke-width=".15"/>
<path d="M116.7 59.3v1.2h-3.8" fill="none" stroke="#008400" stroke-width=".25"/>
<circle cx="112.9" cy="60.5" r=".51" fill="#000080"/>
<circle cx="112.9" cy="60.5" r=".51" fill="none" stroke="#000080" stroke-width=".15"/>
<g fill="none" stroke="#008400" stroke-width=".25">
<path d="M172.7 19.8h8.9l2.5 2.6M242.6 19.8h8.9l2.6 2.6M172.7 38.9h8.9l2.5 2.5M172.7 35.1h8.9l2.5 2.5M172.7 31.3h8.9l2.5 2.5M172.7 27.5h8.9l2.5 2.5M172.7 23.6h8.9l2.5 2.6M242.6 38.9h8.9l2.6 2.5M242.6 35.1h8.9l2.6 2.5M242.6 31.3h8.9l2.6 2.5M242.6 27.5h8.9l2.6 2.5M242.6 23.6h8.9l2.6 2.6"/>
<path d="M172.7 59.3h7.6l2.5 2.5M172.7 55.4h7.6l2.5 2.6M242.6 59.3h8.9l2.6 2.5M242.6 55.4h8.9l2.6 2.6M172.7 74.5h7.6l2.5 2.6M172.7 70.7h7.6l2.5 2.5M172.7 66.9h7.6l2.5 2.5M172.7 63.1h7.6l2.5 2.5M242.6 74.5h8.9l2.6 2.6M242.6 70.7h8.9l2.6 2.5M242.6 66.9h8.9l2.6 2.5M242.6 63.1h8.9l2.6 2.5"/>
<path d="M172.7 98.7h7.6l2.5 2.5M172.7 94.9h7.6l2.5 2.5M243.9 98.7h7.6l2.6 2.5M243.9 94.9h7.6l2.6 2.5M172.7 114h7.6l2.5 2.5M172.7 110.1h7.6l2.5 2.6M172.7 106.3h7.6l2.5 2.6M172.7 102.5h7.6l2.5 2.6M243.9 114h7.6l2.6 2.5M243.9 110.1h7.6l2.6 2.6M243.9 106.3h7.6l2.6 2.6M243.9 102.5h7.6l2.6 2.6"/>
<path d="M78.5 134.3v19.1h-28v-15.3h3.9M172.7 138.1h7.6l2.5 2.6M172.7 134.3h7.6l2.5 2.5M245.2 138.1h7.6l2.5 2.6M245.2 134.3h7.6l2.5 2.5M172.7 153.4h7.6l2.5 2.5M172.7 149.6h7.6l2.5 2.5M172.7 145.8h7.6l2.5 2.5M172.7 141.9h7.6l2.5 2.6M245.2 153.4h7.6l2.5 2.5M245.2 149.6h7.6l2.5 2.5M245.2 145.8h7.6l2.5 2.5"/>
<path d="M245.2 141.9h7.6l2.5 2.6"/>
</g>
<circle cx="78.5" cy="134.3" r=".51" fill="#000080"/>
<circle cx="78.5" cy="134.3" r=".51" fill="none" stroke="#000080" stroke-width=".15"/>
<path d="M195.5 17.3h-11.4v24.1M265.5 17.3h-11.4v24.1M194.3 51.6h-11.5v25.5M265.5 50.4h-11.4v26.7M194.3 91.1h-11.5v25.4M266.8 91.1h-12.7v25.4M191.7 130.5h-8.9v25.4M268.1 130.5h-12.8v25.4" fill="none" stroke="#000084" stroke-width=".51"/>
<text font-size="5.6" fill="#000080" x="242.6" y="180.1">DIGITECH</text>
<text font-size="2.8" fill="#000080" x="282.9" y="196.3">1.0</text>
<g font-size="2.3">
<text x="37.9" y="11.7">1</text>
<text x="110.9" y="11.7">2</text>
<text x="184.1" y="11.7">3</text>
<text x="257.1" y="11.7">4</text>
<text x="3.9" y="33.3">A</text>
<text x="291.4" y="33.3">A</text>
<text x="4" y="81.6">B</text>
<text x="291.5" y="81.6">B</text>
<text x="4" y="130">C</text>
<text x="291.5" y="130">C</text>
<text x="4" y="178.3">D</text>
<text x="291.4" y="178.3">D</text>
<text x="222.2" y="184.7">Title : T.B. Digital</text>
<text x="222.2" y="188.5">Sheet Description:Frontend</text>
<text x="222.2" y="191">Filename and full path:</text>
<text x="222.2" y="196.1">Date:</text>
<text x="247.7" y="196.1">Sheet 1 of</text>
<text x="269.3" y="196.1">Revision:</text>
<text x="37.9" y="199.9">1</text>
<text x="110.9" y="199.9">2</text>
<text x="184.1" y="199.9">3</text>
<text x="257.1" y="199.9">4</text>
</g>
<g font-size="2.3" fill="#848400">
<text x="162.3" y="20.6">CH_1</text>
<text x="232.3" y="20.6">CH_1</text>
<text x="162.2" y="24.4">CH_2</text>
<text x="162.3" y="28.2">CH_3</text>
<text x="232.1" y="24.4">CH_2</text>
<text x="232.2" y="28.2">CH_3</text>
<text x="147.2" y="30.7">VREF</text>
<text x="162.1" y="32">CH_4</text>
<text x="162.2" y="35.9">CH_5</text>
<text x="217.2" y="30.7">VREF</text>
<text x="232.1" y="32">CH_4</text>
<text x="232.2" y="35.9">CH_5</text>
<text x="162.2" y="39.7">CH_6</text>
<text x="232.1" y="39.7">CH_6</text>
<text x="162.2" y="60">CH_2</text>
<text x="162.3" y="56.2">CH_1</text>
<text x="232.1" y="60">CH_2</text>
<text x="232.3" y="56.2">CH_1</text>
<text x="162.3" y="63.8">CH_3</text>
<text x="232.2" y="63.8">CH_3</text>
<text x="147.2" y="66.4">VREF</text>
<text x="162.1" y="67.6">CH_4</text>
<text x="162.2" y="71.5">CH_5</text>
<text x="217.2" y="66.4">VREF</text>
<text x="232.1" y="67.6">CH_4</text>
<text x="232.2" y="71.5">CH_5</text>
<text x="162.2" y="75.3">CH_6</text>
<text x="232.1" y="75.3">CH_6</text>
<text x="162.3" y="95.6">CH_1</text>
<text x="233.6" y="95.6">CH_1</text>
<text x="162.2" y="99.4">CH_2</text>
<text x="233.4" y="99.4">CH_2</text>
<text x="147.2" y="105.8">VREF</text>
<text x="162.1" y="107.1">CH_4</text>
<text x="162.3" y="103.3">CH_3</text>
<text x="218.4" y="105.8">VREF</text>
<text x="233.4" y="107.1">CH_4</text>
<text x="233.5" y="103.3">CH_3</text>
<text x="162.2" y="110.9">CH_5</text>
<text x="233.5" y="110.9">CH_5</text>
<text x="162.2" y="114.7">CH_6</text>
<text x="233.4" y="114.7">CH_6</text>
<text x="162.3" y="135">CH_1</text>
<text x="234.9" y="135">CH_1</text>
<text x="162.2" y="138.9">CH_2</text>
<text x="162.3" y="142.7">CH_3</text>
<text x="234.7" y="138.9">CH_2</text>
<text x="234.8" y="142.7">CH_3</text>
<text x="147.2" y="145.2">VREF</text>
<text x="162.1" y="146.5">CH_4</text>
<text x="219.7" y="145.2">VREF</text>
<text x="234.7" y="146.5">CH_4</text>
<text x="162.2" y="154.1">CH_6</text>
<text x="162.2" y="150.3">CH_5</text>
<text x="234.7" y="154.1">CH_6</text>
<text x="234.7" y="150.3">CH_5</text>
</g>
<g font-size="2.3" fill="#000080">
<text x="222.2" y="193.5">E:\Altium\Bril T.B. Digital\frontend.SchDoc</text>
<text x="232.5" y="196.1">09/06/2025</text>
<text x="260.4" y="196.1">7</text>
</g>
<g font-size="1.9" fill="#008484">
<text x="76.3" y="131.3">MCP6006RT-E/OT</text>
<text x="82" y="128.7">U28</text>
<text x="27.6" y="140.9">SMBJ3V3-E3/52</text>
<text x="28.9" y="138.1">CR1</text>
<text x="43.9" y="166.9">TMP235A4DCKT</text>
<text x="49.4" y="164.3">U4</text>
</g>
<g font-size="1.5" fill="#800000">
<text x="39.8" y="16.9">+3.3V</text>
<text x="39.6" y="41.8">GNDA</text>
<text x="83.8" y="46.1">+3.3VA</text>
<text x="16.7" y="59.6">GNDA</text>
<text x="110.8" y="66">GNDA</text>
<text x="36.7" y="77.9">+3.3VA</text>
<text x="21.8" y="91.4">GNDA</text>
<text x="84.1" y="100.3">GNDA</text>
<text x="57.4" y="105.4">GNDA</text>
<text x="37" y="109.2">GNDA</text>
<text x="18.4" y="119.9">+14V</text>
<text x="62.1" y="118.6">+3.3VA</text>
<text x="18" y="147.4">GNDA</text>
<text x="24.3" y="147.4">GNDA</text>
<text x="62.5" y="149.9">GNDA</text>
<text x="73.6" y="169.5">+3.3VA</text>
<text x="25.6" y="183">GNDA</text>
<text x="84.1" y="191.9">GNDA</text>
</g>
<g font-size="1.5" fill="#008484">
<text x="142.1" y="16.9">Sheet: FE_Board1</text>
<text x="212.1" y="16.9">Sheet: FE_Board2</text>
<text x="54.4" y="28.1">J7</text>
<text x="54.4" y="30.6">SPI_01x07</text>
<text x="25.2" y="46.9" transform="rotate(-90 25.2 46.9)">R27</text>
<text x="27" y="44.2" transform="rotate(-90 27 44.2)">0</text>
<text x="19.4" y="52.4" transform="rotate(-90 19.4 52.4)">0</text>
<text x="21.2" y="53.4" transform="rotate(-90 21.2 53.4)">R26</text>
<text x="142.1" y="52.5">Sheet: FE_Board4</text>
<text x="212.1" y="52.5">Sheet: FE_Board3</text>
<text x="102.7" y="57.3">4.7u</text>
<text x="103" y="55.3">C33</text>
<text x="118.4" y="55.5">C34</text>
<text x="118.7" y="57.8">100n</text>
<text x="86.8" y="66" transform="rotate(-90 86.8 66)">VDD</text>
<text x="77.3" y="68.7">SCLK</text>
<text x="77.3" y="71.3">{LDAC}</text>
<text x="77.3" y="66.2">DIN</text>
<text x="90.5" y="68.7">Vout_A</text>
<text x="90.6" y="71.3">Vout_B</text>
<text x="77.3" y="73.9">{SYNC}</text>
<text x="90.4" y="76.4">Vout_D</text>
<text x="90.5" y="73.9">Vout_C</text>
<text x="77.3" y="80.2">Vref_ABCD</text>
<text x="90.7" y="82.8">Vout_F</text>
<text x="90.7" y="80.2">Vout_E</text>
<text x="16.2" y="86.6">1u</text>
<text x="16.7" y="84.3">C60</text>
<text x="41.3" y="87.8">MCP1501-30xSN</text>
<text x="41.3" y="85.3">U29</text>
<text x="77.3" y="84">Vref_EFGH</text>
<text x="86.8" y="88.5" transform="rotate(-90 86.8 88.5)">GND</text>
<text x="90.5" y="87.8">Vout_H</text>
<text x="90.5" y="85.3">Vout_G</text>
<text x="32.7" y="95.5">{SHDN}</text>
<text x="39.7" y="93.9" transform="rotate(-90 39.7 93.9)">VDD</text>
<text x="44" y="92.9">FB</text>
<text x="61.2" y="95">C66</text>
<text x="88.4" y="95.2">AD5318ARUZ-REEL7</text>
<text x="90.7" y="92.2">U3</text>
<text x="142.1" y="91.9">Sheet: FE_Board5</text>
<text x="213.4" y="91.9">Sheet: FE_Board6</text>
<text x="39.7" y="98.7" transform="rotate(-90 39.7 98.7)">GND</text>
<text x="42.5" y="98">OUT</text>
<text x="61.5" y="97.2">100n</text>
<text x="12.6" y="129.8">464k</text>
<text x="12.6" y="127.8">R125</text>
<text x="65.2" y="130.8" transform="rotate(-90 65.2 130.8)">VDD</text>
<text x="142.1" y="131.4">Sheet: FE_Board8</text>
<text x="214.6" y="131.4">Sheet: FE_Board7</text>
<text x="13.4" y="135.9">R124</text>
<text x="58.2" y="132.4">VIN+</text>
<text x="67.1" y="134.9">VOUT</text>
<text x="13.4" y="138.2">100k</text>
<text x="58.2" y="138.7">VIN-</text>
<text x="65.2" y="140.7" transform="rotate(-90 65.2 140.7)">VSS</text>
<text x="39.1" y="174.3">NC</text>
<text x="39.1" y="176.9">GND</text>
<text x="58.2" y="179.5">VOUT</text>
<text x="59.1" y="176.9">VDD</text>
<text x="60.1" y="174.3">NC</text>
<text x="79.2" y="177.6">R28</text>
<text x="79.1" y="181.5">10k</text>
<text x="88.3" y="182.5">C59</text>
<text x="90.7" y="184.3">10pF</text>
</g>
<g font-size="1.5" fill="#848400">
<text x="198.1" y="17.9">CH_[1..6]</text>
<text x="268.1" y="17.9">CH_[7..12]</text>
<text x="15.2" y="24.3">SPI_MISO</text>
<text x="15.3" y="26.8">SPI_MOSI</text>
<text x="16.2" y="29.3">SPI_SCK</text>
<text x="15.2" y="31.9">SPI_NCS0</text>
<text x="15.5" y="34.4">SPI_NCS1</text>
<text x="142.1" y="43.1">File: FE_Board1.kicad_sch.sch</text>
<text x="212.1" y="43.1">File: FE_Board1.kicad_sch.sch</text>
<text x="196.8" y="52.2">CH_[19..24]</text>
<text x="268.1" y="51">CH_[13..18]</text>
<text x="142.1" y="78.7">File: FE_Board1.kicad_sch.sch</text>
<text x="212.1" y="78.7">File: FE_Board1.kicad_sch.sch</text>
<text x="196.8" y="91.7">CH_[31..36]</text>
<text x="269.3" y="91.7">CH_[25..30]</text>
<text x="142.1" y="118.1">File: FE_Board1.kicad_sch.sch</text>
<text x="213.4" y="118.1">File: FE_Board1.kicad_sch.sch</text>
<text x="194.3" y="131.1">CH_[43..48]</text>
<text x="270.6" y="131.1">CH_[37..42]</text>
<text x="95" y="134.9">14V_Vmeas</text>
<text x="142.1" y="157.6">File: FE_Board1.kicad_sch.sch</text>
<text x="214.6" y="157.6">File: FE_Board1.kicad_sch.sch</text>
<text x="95" y="179.5">V_Temp</text>
</g>
<g font-size="1.5">
<text x="35.3" y="23.2">SPI_MISO</text>
<text x="175.2" y="19.4">CH_1</text>
<text x="175.2" y="23.2">CH_2</text>
<text x="245.2" y="19.4">CH_7</text>
<text x="245.2" y="23.2">CH_8</text>
<text x="35.3" y="25.8">SPI_MOSI</text>
<text x="35.3" y="28.3">SPI_SCK</text>
<text x="175.2" y="27.1">CH_3</text>
<text x="245.2" y="27.1">CH_9</text>
<text x="35.3" y="33.4">SPI_NCS1</text>
<text x="35.3" y="30.9">SPI_NCS0</text>
<text x="175.2" y="34.7">CH_5</text>
<text x="175.2" y="30.9">CH_4</text>
<text x="245.2" y="34.7">CH_11</text>
<text x="245.2" y="30.9">CH_10</text>
<text x="175.2" y="38.5">CH_6</text>
<text x="245.2" y="38.5">CH_12</text>
<text x="173.9" y="58.8">CH_20</text>
<text x="173.9" y="55">CH_19</text>
<text x="245.2" y="58.8">CH_14</text>
<text x="245.2" y="55">CH_13</text>
<text x="173.9" y="62.7">CH_21</text>
<text x="245.2" y="62.7">CH_15</text>
<text x="173.9" y="66.5">CH_22</text>
<text x="173.9" y="70.3">CH_23</text>
<text x="245.2" y="66.5">CH_16</text>
<text x="245.2" y="70.3">CH_17</text>
<text x="173.9" y="74.1">CH_24</text>
<text x="245.2" y="74.1">CH_18</text>
<text x="173.9" y="94.4">CH_31</text>
<text x="245.2" y="94.4">CH_25</text>
<text x="173.9" y="98.3">CH_32</text>
<text x="245.2" y="98.3">CH_26</text>
<text x="173.9" y="105.9">CH_34</text>
<text x="173.9" y="102.1">CH_33</text>
<text x="245.1" y="102.1">CH_27</text>
<text x="245.2" y="105.9">CH_28</text>
<text x="173.9" y="113.5">CH_36</text>
<text x="173.9" y="109.7">CH_35</text>
<text x="245.2" y="113.5">CH_30</text>
<text x="245.2" y="109.7">CH_29</text>
<text x="173.9" y="137.7">CH_44</text>
<text x="173.9" y="133.9">CH_43</text>
<text x="246.4" y="137.7">CH_38</text>
<text x="246.4" y="133.9">CH_37</text>
<text x="173.9" y="141.5">CH_45</text>
<text x="246.4" y="141.5">CH_39</text>
<text x="173.9" y="149.1">CH_47</text>
<text x="173.9" y="145.3">CH_46</text>
<text x="246.4" y="149.1">CH_41</text>
<text x="246.4" y="145.3">CH_40</text>
<text x="173.9" y="153">CH_48</text>
<text x="246.4" y="153">CH_42</text>
</g>
<g font-size="1.5" fill="#840000">
<text x="48" y="23.2">2</text>
<text x="48.2" y="20.7">1</text>
<text x="47.8" y="28.3">4</text>
<text x="48" y="25.8">3</text>
<text x="47.9" y="33.4">6</text>
<text x="47.9" y="35.9">7</text>
<text x="48" y="30.9">5</text>
<text x="73.5" y="65.2">15</text>
<text x="85.8" y="60.5" transform="rotate(-90 85.8 60.5)">3</text>
<text x="73.4" y="67.7">16</text>
<text x="74.3" y="70.3">1</text>
<text x="97.6" y="70.3">5</text>
<text x="97.6" y="67.7">4</text>
<text x="74" y="72.9">2</text>
<text x="97.6" y="75.4">7</text>
<text x="97.6" y="72.9">6</text>
<text x="74" y="79.2">8</text>
<text x="74" y="83">9</text>
<text x="97.6" y="81.7">11</text>
<text x="97.6" y="79.2">10</text>
<text x="38.7" y="88.5" transform="rotate(-90 38.7 88.5)">1</text>
<text x="97.6" y="86.8">13</text>
<text x="97.6" y="84.3">12</text>
<text x="29.5" y="94.4">3</text>
<text x="48" y="91.9">8</text>
<text x="85.8" y="92.4" transform="rotate(-90 85.8 92.4)">14</text>
<text x="38.7" y="101.9" transform="rotate(-90 38.7 101.9)">2</text>
<text x="48" y="97">7</text>
<text x="64.1" y="125.4" transform="rotate(-90 64.1 125.4)">2</text>
<text x="54.9" y="131.4">3</text>
<text x="26" y="133" transform="rotate(-90 26 133)">1</text>
<text x="54.8" y="137.7">4</text>
<text x="73.4" y="133.9">1</text>
<text x="26" y="141.3" transform="rotate(-90 26 141.3)">2</text>
<text x="64.1" y="143.9" transform="rotate(-90 64.1 143.9)">5</text>
<text x="33.6" y="173.3">1</text>
<text x="67.1" y="173.3">5</text>
<text x="33.3" y="175.9">2</text>
<text x="67.1" y="178.4">3</text>
<text x="67.1" y="175.9">4</text>
</g>
<g font-size="1.5" fill="#0000c2">
<text x="63.5" y="22">SPI (Optional)</text>
<text x="56.1" y="89.6">Vref 3V</text>
<text x="85.9" y="117.1">14V Measurement AFE</text>
<text x="41.1" y="128.8">VIN+max =3.3V @ 18V</text>
<text x="91.7" y="161.9">Temperature Measurement</text>
</g>
</svg>
